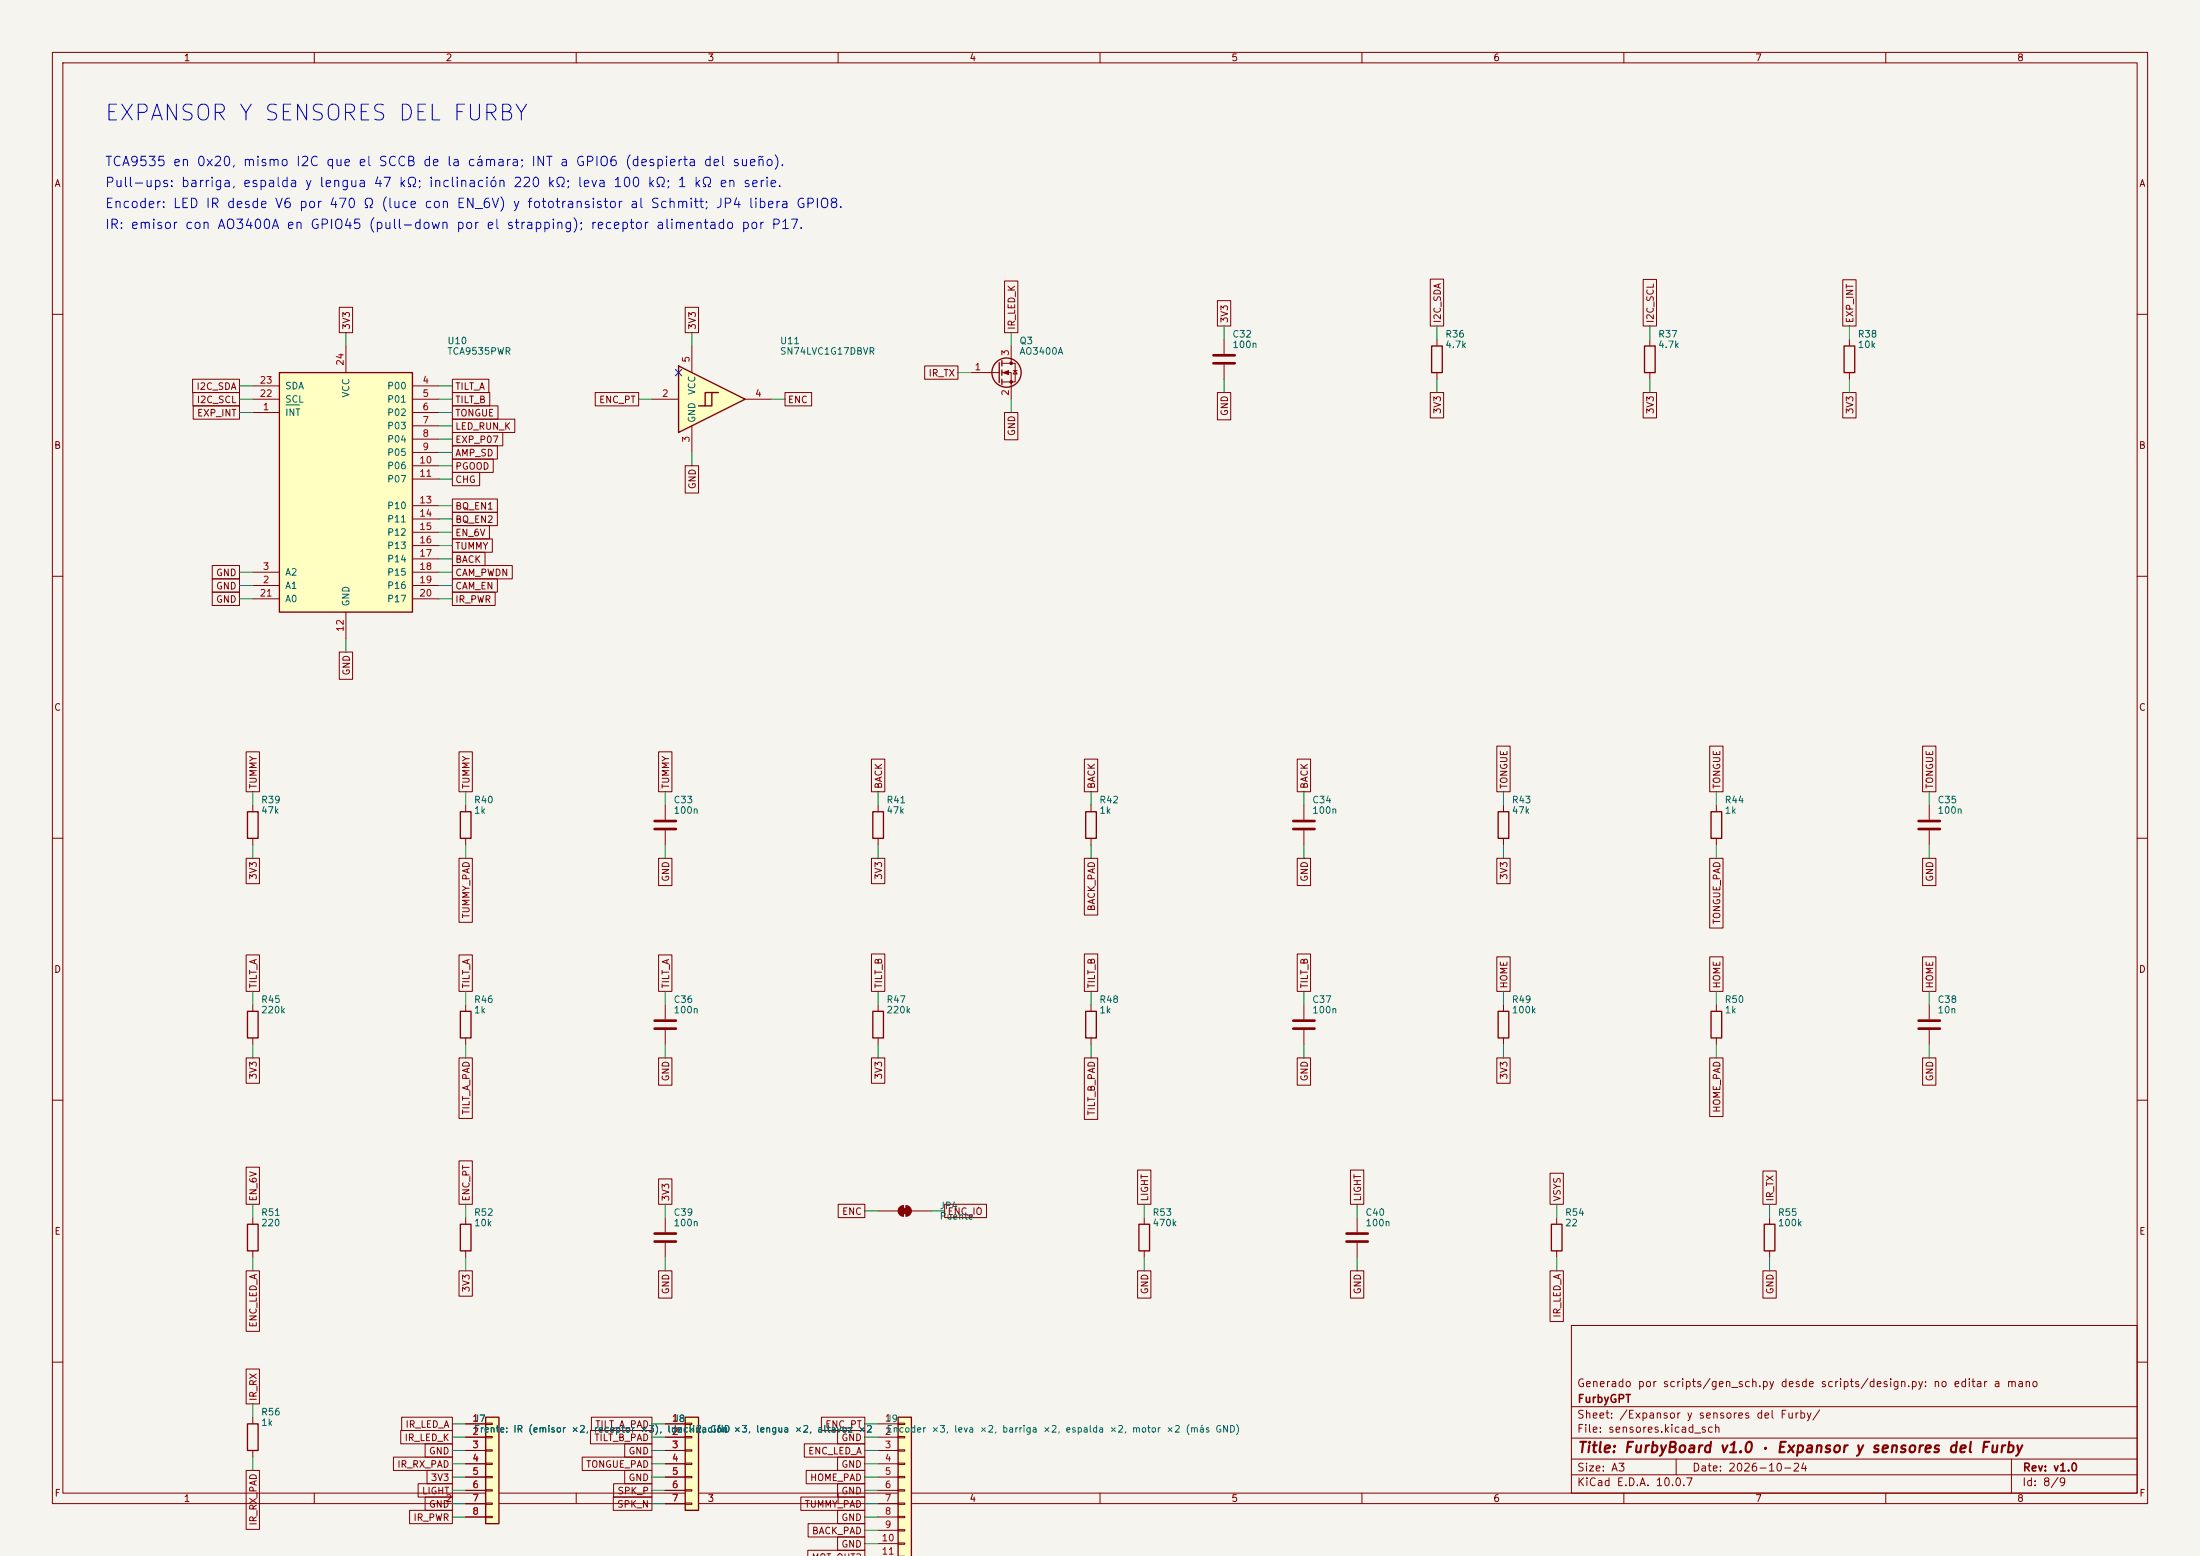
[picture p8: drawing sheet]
<svg xmlns="http://www.w3.org/2000/svg" width="420mm" height="297mm" viewBox="0 0 420 297" stroke-linecap="round" stroke-linejoin="round" font-family="sans-serif">
<path d="M0 0h420v297h-420z" fill="#f5f4ef" stroke="#f5f4ef" stroke-width=".19"/>
<g fill="none" stroke="#840000" stroke-width=".19">
<path d="M10 10h400v277h-400zM12 12h396v273h-396zM60 10v2M110 10v2M160 10v2M210 10v2M260 10v2M310 10v2M360 10v2M10 60h2M408 60h2M10 110h2"/>
<path d="M408 110h2M10 160h2M408 160h2M10 210h2M408 210h2M297.2 232.4v1.3M297.2 238.8v1.2M300 253h108v32h-108zM10 260h2M300 278.5h108M300 274.5h108M300 268.5h108"/>
<path d="M320 278.5v3M384 278.5v6.5M408 260h2M60 285v2M110 285v2M160 285v2M210 285v2M260 285v2M300 281.5h108M310 285v2M360 285v2"/>
</g>
<path d="M296.2 233.7h2v5.1h-2z" fill="none" stroke="#840000" stroke-width=".25"/>
<path d="M53.3 71.1h25.4v45.7h-25.4z" fill="#ffffc2"/>
<path d="M53.3 71.1h25.4v45.7h-25.4zM166.6 154.9h2.1v5.1h-2.1zM87.9 193h2v5.1h-2zM166.6 193h2.1v5.1h-2.1zM207.3 193h2v5.1h-2zM217.4 233.7h2.1v5.1h-2.1z" fill="none" stroke="#840000" stroke-width=".25"/>
<g fill="none" stroke="#840000" stroke-width=".19">
<path d="M48.3 78.7h5M48.3 73.7h5M48.3 76.2h5M66 66v5.1M78.7 78.7h5.1M78.7 73.7h5.1M78.7 76.2h5.1M233.7 64.8v2.8M233.7 69.6v2.8M78.7 81.3h5.1M78.7 83.8h5.1M78.7 86.4h5.1"/>
<path d="M78.7 88.9h5.1M78.7 91.4h5.1M78.7 96.5h5.1M78.7 99.1h5.1M48.3 111.8h5M48.3 109.2h5M48.3 114.3h5M66 116.8v5.1M78.7 111.8h5.1M78.7 109.2h5.1M78.7 101.6h5.1M78.7 104.1h5.1"/>
<path d="M78.7 106.7h5.1M78.7 114.3h5.1M167.6 153.7v1.2M167.6 160v1.3M88.9 191.8v1.2M88.9 198.1v1.3M127 191.8v2.8M127 196.6v2.8M167.6 191.8v1.2M167.6 198.1v1.3M208.3 191.8v1.2M208.3 198.1v1.3"/>
<path d="M218.4 232.4v1.3M218.4 238.8v1.2"/>
</g>
<path d="M54.6 77.3h2.6" fill="none" stroke="#006464" stroke-width=".19"/>
<path d="M231.6 67.8h4.1M231.6 69.3h4.1M125 194.8h4M125 196.3h4" fill="none" stroke="#840000" stroke-width=".51"/>
<path d="M171.4 270.5h2.6v26.6h-2.6z" fill="#ffffc2"/>
<g fill="none" stroke="#840000" stroke-width=".25">
<path d="M190.8 69.2v3.8M191.3 68.8v1.1M191.3 70.6v1M191.3 72.4v1M313.9 66h2.1v5.1h-2.1zM352 66h2.1v5.1h-2.1zM47.2 154.9h2.1v5.1h-2.1zM87.9 154.9h2v5.1h-2zM207.3 154.9h2v5.1h-2zM47.2 193h2.1v5.1h-2.1zM47.2 233.7h2.1v5.1h-2.1zM87.9 233.7h2v5.1h-2z"/>
<path d="M171.4 297.1v-26.6h2.6v26.6"/>
<circle cx="192.2" cy="71.1" r="2.79"/>
</g>
<g fill="none" stroke="#840000" stroke-width=".19">
<path d="M185.4 71.1h5.4M191.3 69.3h2.5v3.6h-2.5M191.3 71.1h1.7v5.1M193 66v3.3M193.4 70.7h.8M193.8 70.7l.4 .7h-.8zM315 64.8v1.2M315 71.1v1.3M353.1 64.8v1.2M353.1 71.1v1.3M48.3 153.7v1.2M88.9 153.7v1.2"/>
<path d="M127 153.7v2.8M127 158.5v2.8M208.3 153.7v1.2M48.3 160v1.3M88.9 160v1.3M208.3 160v1.3M48.3 191.8v1.2M48.3 198.1v1.3M48.3 232.4v1.3M48.3 238.8v1.2M88.9 232.4v1.3M88.9 238.8v1.2"/>
<path d="M167.6 231.1h3.8M172.5 230.1v2.1M173 230.1v2.1M174 231.1h3.8M167.6 271.8h3.8M167.6 274.3h3.8M167.6 276.9h3.8M167.6 279.4h3.8M171.4 271.7h1.3v.2h-1.3zM171.4 274.2h1.3v.2h-1.3zM171.4 276.7h1.3v.3h-1.3zM171.4 279.3h1.3v.2h-1.3z"/>
<path d="M167.6 281.9h3.8M167.6 284.5h3.8M167.6 287h3.8M167.6 289.6h3.8M167.6 292.1h3.8M167.6 294.6h3.8M171.4 281.8h1.3v.3h-1.3zM171.4 284.4h1.3v.2h-1.3zM171.4 286.9h1.3v.2h-1.3zM171.4 289.4h1.3v.3h-1.3zM171.4 292h1.3v.2h-1.3zM171.4 294.5h1.3v.3h-1.3z"/>
</g>
<path d="M125 156.7h4M125 158.2h4" fill="none" stroke="#840000" stroke-width=".51"/>
<g fill="#840000" stroke="#840000" stroke-width=".19">
<path d="M172.2 230.6h1v1h-1z"/>
<path d="M171.7 230.4l.8-.3v2.1a1.02 1.02 0 0 1-1-.7 1.02 1.02 0 0 1 .2-1.1z"/>
<path d="M173 230.1a1.02 1.02 0 0 1 1 1 1.02 1.02 0 0 1-1 1.1z"/>
<path d="M191.5 71.1l1-.4v.8z"/>
<circle cx="193" cy="69.3" r=".25"/>
<circle cx="193" cy="72.9" r=".25"/>
</g>
<g fill="#ffffc2">
<path d="M129.5 69.9l12.7 6.3-12.7 6.4z"/>
<path d="M134.6 74.9h1.3l-2.6 2.6h1.3z"/>
<path d="M135.9 74.9h1.3l-2.6 2.6h1.3z"/>
</g>
<path d="M129.5 69.9l12.7 6.3-12.7 6.4zM135.9 74.9h-1.3v2.6h-1.3M137.2 74.9h-1.3v2.6h-1.3M273.3 66h2v5.1h-2zM47.2 271.8h2.1v5.1h-2.1z" fill="none" stroke="#840000" stroke-width=".25"/>
<path d="M124.5 76.2h5M132.1 66v5.1M142.2 76.2h5.1M274.3 64.8v1.2M274.3 71.1v1.3M132.1 81.3v5.1M368.3 191.8v2.8M368.3 196.6v2.8M127 232.4v2.8M127 237.2v2.8M48.3 270.5v1.3M48.3 276.9v1.2" fill="none" stroke="#840000" stroke-width=".19"/>
<path d="M366.3 194.8h4M366.3 196.3h4M125 235.5h4M125 237h4" fill="none" stroke="#840000" stroke-width=".51"/>
<path d="M92.7 270.5h2.5v20.3h-2.5z" fill="#ffffc2"/>
<path d="M286 193h2v5.1h-2zM336.8 233.7h2v5.1h-2zM92.7 270.5h2.5v20.3h-2.5z" fill="none" stroke="#840000" stroke-width=".25"/>
<g fill="none" stroke="#840000" stroke-width=".19">
<path d="M248.9 153.7v2.8M248.9 158.5v2.8M368.3 153.7v2.8M368.3 158.5v2.8M248.9 191.8v2.8M248.9 196.6v2.8M287 191.8v1.2M287 198.1v1.3M337.8 232.4v1.3M337.8 238.8v1.2M88.9 271.8h3.8M88.9 274.3h3.8"/>
<path d="M88.9 276.9h3.8M88.9 279.4h3.8M92.7 271.7h1.3v.2h-1.3zM92.7 274.2h1.3v.2h-1.3zM92.7 276.7h1.3v.3h-1.3zM92.7 279.3h1.3v.2h-1.3zM88.9 281.9h3.8M88.9 284.5h3.8M88.9 287h3.8M88.9 289.6h3.8M92.7 281.8h1.3v.3h-1.3zM92.7 284.4h1.3v.2h-1.3z"/>
<path d="M92.7 286.9h1.3v.2h-1.3zM92.7 289.4h1.3v.3h-1.3z"/>
</g>
<path d="M246.9 156.7h4.1M246.9 158.2h4.1M366.3 156.7h4M366.3 158.2h4M246.9 194.8h4.1M246.9 196.3h4.1" fill="none" stroke="#840000" stroke-width=".51"/>
<path d="M130.8 270.5h2.5v17.8h-2.5z" fill="#ffffc2"/>
<path d="M286 154.9h2v5.1h-2zM326.6 154.9h2.1v5.1h-2.1zM326.6 193h2.1v5.1h-2.1zM130.8 270.5h2.5v17.8h-2.5z" fill="none" stroke="#840000" stroke-width=".25"/>
<g fill="none" stroke="#840000" stroke-width=".19">
<path d="M64.8 58.7h2.5v4.8h-2.5zM130.8 58.7h2.6v4.8h-2.6zM191.8 53.6h2.5v9.9h-2.5zM232.4 57.4h2.6v4.8h-2.6zM273 53.3h2.6v8.9h-2.6zM313.7 53.3h2.5v8.9h-2.5zM351.8 53.4h2.5v8.8h-2.5zM36.8 72.4h8.9v2.5h-8.9zM36.8 74.9h8.9v2.6h-8.9zM36.9 77.5h8.8v2.5h-8.8zM86.4 74.9h7.1v2.6h-7.1zM86.4 77.5h8.7v2.5h-8.7z"/>
<path d="M86.4 72.4h6.9v2.5h-6.9zM113.6 74.9h8.3v2.6h-8.3zM149.9 74.9h5v2.6h-5zM176.5 69.8h6.4v2.6h-6.4zM191.8 78.7h2.5v5.2h-2.5zM232.4 74.9h2.6v5.2h-2.6zM273 74.9h2.6v4.9h-2.6zM313.7 74.9h2.5v4.9h-2.5zM351.8 74.9h2.5v4.9h-2.5zM86.4 95.2h8.6v2.6h-8.6zM86.4 97.8h8.6v2.5h-8.6zM86.4 85.1h8.6v2.5h-8.6z"/>
<path d="M86.4 90.2h5.2v2.5h-5.2zM86.4 87.6h7.8v2.6h-7.8zM86.4 82.5h9.6v2.6h-9.6zM86.4 80h11.9v2.6h-11.9zM130.8 88.9h2.6v5.2h-2.6zM40.5 110.5h5.2v2.5h-5.2zM40.5 113h5.2v2.6h-5.2zM40.5 107.9h5.2v2.6h-5.2zM86.4 102.9h7.6v2.5h-7.6zM86.4 100.3h7v2.6h-7zM86.4 105.4h6.2v2.6h-6.2zM86.4 110.5h8.6v2.5h-8.6z"/>
<path d="M86.4 107.9h11.4v2.6h-11.4zM86.4 113h8.1v2.6h-8.1zM64.8 124.5h2.5v5.2h-2.5zM47 143.5h2.5v7.6h-2.5zM87.6 143.5h2.6v7.6h-2.6zM125.7 143.5h2.6v7.6h-2.6zM166.4 144.9h2.5v6.2h-2.5zM207 144.9h2.6v6.2h-2.6zM247.6 144.9h2.6v6.2h-2.6zM285.7 142.4h2.6v8.7h-2.6zM287 153.7v1.2M326.4 142.4h2.5v8.7h-2.5z"/>
<path d="M327.7 153.7v1.2M367 142.4h2.6v8.7h-2.6zM47 163.8h2.5v4.9h-2.5zM87.6 163.8h2.6v12.2h-2.6zM125.7 163.8h2.6v5.2h-2.6zM166.4 163.8h2.5v4.9h-2.5zM207 163.8h2.6v10.9h-2.6zM247.6 163.8h2.6v5.2h-2.6zM285.7 163.8h2.6v4.9h-2.6zM287 160v1.3M326.4 163.8h2.5v13.3h-2.5zM327.7 160v1.3"/>
<path d="M367 163.8h2.6v5.2h-2.6zM47 182.3h2.5v6.9h-2.5zM87.6 182.3h2.6v6.9h-2.6zM125.7 182.3h2.6v6.9h-2.6zM166.4 182.1h2.5v7.1h-2.5zM207 182.1h2.6v7.1h-2.6zM247.6 182.1h2.6v7.1h-2.6zM285.7 182.6h2.6v6.6h-2.6zM326.4 182.6h2.5v6.6h-2.5zM327.7 191.8v1.2M327.7 198.1v1.3M367 182.6h2.6v6.6h-2.6z"/>
<path d="M47 201.9h2.5v4.9h-2.5zM87.6 201.9h2.6v11.6h-2.6zM125.7 201.9h2.6v5.2h-2.6zM166.4 201.9h2.5v4.9h-2.5zM207 201.9h2.6v11.8h-2.6zM247.6 201.9h2.6v5.2h-2.6zM285.7 201.9h2.6v4.9h-2.6zM326.4 201.9h2.5v11.2h-2.5zM367 201.9h2.6v5.2h-2.6zM47 222.8h2.5v7.1h-2.5zM87.6 221.6h2.6v8.3h-2.6zM125.7 225h2.6v4.9h-2.6z"/>
<path d="M160 229.9h5.1v2.5h-5.1zM180.3 229.9h8v2.5h-8zM217.2 223.3h2.5v6.6h-2.5zM257.8 223.3h2.6v6.6h-2.6zM259.1 232.4v2.8M259.1 237.2v2.8M295.9 223.9h2.6v6h-2.6zM336.5 223.5h2.6v6.4h-2.6zM47 242.6h2.5v11.5h-2.5zM87.6 242.6h2.6v4.8h-2.6zM125.7 242.6h2.6v5.2h-2.6zM217.2 242.6h2.5v5.2h-2.5z"/>
<path d="M257.8 242.6h2.6v5.2h-2.6zM295.9 242.6h2.6v9.6h-2.6zM336.5 242.6h2.6v5.2h-2.6zM47 261.3h2.5v6.7h-2.5zM75.1 278.1h11.3v2.6h-11.3zM76.5 273h9.9v2.6h-9.9zM76.7 270.5h9.7v2.6h-9.7zM81.2 275.6h5.2v2.5h-5.2zM88.9 271.8h3.8M88.9 274.3h3.8M88.9 276.9h3.8M88.9 279.4h3.8"/>
<path d="M111.2 278.1h13.3v2.6h-13.3zM112.7 273h11.8v2.6h-11.8zM112.9 270.5h11.6v2.6h-11.6zM119.3 275.6h5.2v2.5h-5.2zM127 271.8h3.8M127 274.3h3.8M127 276.9h3.8M127 279.4h3.8M130.8 271.7h1.3v.2h-1.3zM130.8 274.2h1.3v.2h-1.3zM130.8 276.7h1.3v.3h-1.3zM130.8 279.3h1.3v.2h-1.3z"/>
<path d="M153.5 275.6h11.6v2.5h-11.6zM156.8 270.5h8.3v2.6h-8.3zM159.9 273h5.2v2.6h-5.2zM159.9 278.1h5.2v2.6h-5.2zM47 280.7h2.5v11.2h-2.5zM78.2 288.3h8.2v2.5h-8.2zM79.8 283.2h6.6v2.6h-6.6zM81.2 285.7h5.2v2.6h-5.2zM81.5 280.7h4.9v2.5h-4.9zM88.9 281.9h3.8M88.9 284.5h3.8M88.9 287h3.8"/>
<path d="M88.9 289.6h3.8M117.1 285.7h7.4v2.6h-7.4zM117.1 283.2h7.4v2.6h-7.4zM119.3 280.7h5.2v2.5h-5.2zM127 281.9h3.8M127 284.5h3.8M127 287h3.8M130.8 281.8h1.3v.3h-1.3zM130.8 284.4h1.3v.2h-1.3zM130.8 286.9h1.3v.2h-1.3zM152.9 285.7h12.2v2.6h-12.2zM153.9 280.7h11.2v2.5h-11.2z"/>
<path d="M154.2 297.1v-1.2h10.9v1.2M154.3 290.8h10.8v2.6h-10.8zM159.9 288.3h5.2v2.5h-5.2zM159.9 283.2h5.2v2.6h-5.2zM159.9 293.4h5.2v2.5h-5.2z"/>
</g>
<path d="M257 235.5h4.1M257 237h4.1" fill="none" stroke="#840000" stroke-width=".51"/>
<g fill="none" stroke="#009600" stroke-width=".19">
<path d="M45.7 78.7h2.6M45.7 76.2h2.6M45.7 73.7h2.6M66 63.5v2.5M83.8 78.7h2.6M83.8 76.2h2.6M83.8 73.7h2.6M121.9 76.2h2.6M132.1 63.5v2.5M147.3 76.2h2.6M182.9 71.1h2.5M193 63.5v2.5"/>
<path d="M193 76.2v2.5M233.7 62.2v2.6M233.7 72.4v2.5M274.3 62.2v2.6M274.3 72.4v2.5M315 62.2v2.6M315 72.4v2.5M353.1 62.2v2.6M353.1 72.4v2.5M83.8 96.5h2.6M83.8 81.3h2.6M83.8 83.8h2.6"/>
<path d="M83.8 86.4h2.6M83.8 88.9h2.6M83.8 99.1h2.6M83.8 91.4h2.6M132.1 86.4v2.5M45.7 111.8h2.6M45.7 109.2h2.6M45.7 114.3h2.6M83.8 111.8h2.6M83.8 109.2h2.6M83.8 114.3h2.6M83.8 104.1h2.6"/>
<path d="M83.8 101.6h2.6M83.8 106.7h2.6M66 121.9v2.6M48.3 151.1v2.6M88.9 151.1v2.6M127 151.1v2.6M167.6 151.1v2.6M208.3 151.1v2.6M248.9 151.1v2.6M287 151.1v2.6M327.7 151.1v2.6M368.3 151.1v2.6"/>
<path d="M48.3 161.3v2.5M88.9 161.3v2.5M127 161.3v2.5M167.6 161.3v2.5M208.3 161.3v2.5M248.9 161.3v2.5M287 161.3v2.5M327.7 161.3v2.5M368.3 161.3v2.5M48.3 189.2v2.6M48.3 199.4v2.5M88.9 189.2v2.6"/>
<path d="M88.9 199.4v2.5M127 189.2v2.6M127 199.4v2.5M167.6 189.2v2.6M167.6 199.4v2.5M208.3 189.2v2.6M208.3 199.4v2.5M248.9 189.2v2.6M248.9 199.4v2.5M287 189.2v2.6M287 199.4v2.5M327.7 189.2v2.6"/>
<path d="M327.7 199.4v2.5M368.3 189.2v2.6M368.3 199.4v2.5M48.3 229.9v2.5M88.9 229.9v2.5M127 229.9v2.5M165.1 231.1h2.5M177.8 231.1h2.5M218.4 229.9v2.5M259.1 229.9v2.5M297.2 229.9v2.5M337.8 229.9v2.5"/>
<path d="M48.3 240v2.6M88.9 240v2.6M127 240v2.6M218.4 240v2.6M259.1 240v2.6M297.2 240v2.6M337.8 240v2.6M48.3 268v2.5M48.3 278.1v2.6M86.4 271.8h2.5M86.4 276.9h2.5M86.4 279.4h2.5"/>
<path d="M86.4 274.3h2.5M124.5 271.8h2.5M124.5 276.9h2.5M124.5 279.4h2.5M124.5 274.3h2.5M165.1 271.8h2.5M165.1 276.9h2.5M165.1 279.4h2.5M165.1 274.3h2.5M86.4 289.6h2.5M86.4 287h2.5M86.4 281.9h2.5"/>
<path d="M86.4 284.5h2.5M124.5 287h2.5M124.5 281.9h2.5M124.5 284.5h2.5M165.1 289.6h2.5M165.1 287h2.5M165.1 281.9h2.5M165.1 284.5h2.5M165.1 294.6h2.5M165.1 292.1h2.5"/>
</g>
<path d="M128.9 70.5l1.2 1.2M130.1 70.5l-1.2 1.2" fill="none" stroke="#000084" stroke-width=".19"/>
<text font-size="3" fill="#0000c2" x="19.8" y="23.8">EXPANSOR Y SENSORES DEL FURBY</text>
<text font-size="2" fill="#840000" x="301" y="277.8">Title: FurbyBoard v1.0 · Expansor y sensores del Furby</text>
<g font-size="1.8" fill="#0000c2">
<text x="19.9" y="32.2">TCA9535 en 0x20, mismo I2C que el SCCB de la cámara; INT a GPIO6 (despierta del sueño).</text>
<text x="19.9" y="40.2">Encoder: LED IR desde V6 por 470 Ω (luce con EN_6V) y fototransistor al Schmitt; JP4 libera GPIO8.</text>
<text x="19.9" y="36.2">Pull-ups: barriga, espalda y lengua 47 kΩ; inclinación 220 kΩ; leva 100 kΩ; 1 kΩ en serie.</text>
<text x="19.9" y="44.2">IR: emisor con AO3400A en GPIO45 (pull-down por el strapping); receptor alimentado por P17.</text>
</g>
<g font-size="1.5" fill="#840000">
<text x="300.9" y="265.1">Generado por scripts/gen_sch.py desde scripts/design.py: no editar a mano</text>
<text x="301" y="268.1">FurbyGPT</text>
<text x="300.9" y="273.8">File: sensores.kicad_sch</text>
<text x="300.9" y="271.1">Sheet: /Expansor y sensores del Furby/</text>
<text x="300.9" y="281.2">Size: A3</text>
<text x="322.9" y="281.2">Date: 2026-10-24</text>
<text x="386" y="281.2">Rev: v1.0</text>
<text x="300.9" y="284">KiCad E.D.A. 10.0.7</text>
<text x="385.9" y="284">Id: 8/9</text>
</g>
<g font-size="1.3" fill="#840000">
<text x="35" y="12">1</text>
<text x="85" y="12">2</text>
<text x="135" y="12">3</text>
<text x="185" y="12">4</text>
<text x="235" y="12">5</text>
<text x="285" y="12">6</text>
<text x="335" y="12">7</text>
<text x="385" y="12">8</text>
<text x="10.3" y="36">A</text>
<text x="408.3" y="36">A</text>
<text x="67.1" y="63.1" transform="rotate(-90 67.1 63.1)">3V3</text>
<text x="133.1" y="63.1" transform="rotate(-90 133.1 63.1)">3V3</text>
<text x="194.1" y="63.1" transform="rotate(-90 194.1 63.1)">IR_LED_K</text>
<text x="234.7" y="61.8" transform="rotate(-90 234.7 61.8)">3V3</text>
<text x="275.4" y="61.8" transform="rotate(-90 275.4 61.8)">I2C_SDA</text>
<text x="316" y="61.8" transform="rotate(-90 316 61.8)">I2C_SCL</text>
<text x="354.1" y="61.8" transform="rotate(-90 354.1 61.8)">EXP_INT</text>
<text x="37.4" y="74.7">I2C_SDA</text>
<text x="37.5" y="77.3">I2C_SCL</text>
<text x="86.8" y="77.3">TILT_B</text>
<text x="86.8" y="74.7">TILT_A</text>
<text x="114.3" y="77.3">ENC_PT</text>
<text x="150.3" y="77.3">ENC</text>
<text x="177.2" y="72.2">IR_TX</text>
<text x="37.5" y="79.8">EXP_INT</text>
<text x="86.8" y="82.3">LED_RUN_K</text>
<text x="86.8" y="79.8">TONGUE</text>
<text x="194.1" y="83.3" transform="rotate(-90 194.1 83.3)">GND</text>
<text x="234.7" y="79.5" transform="rotate(-90 234.7 79.5)">GND</text>
<text x="275.4" y="79.1" transform="rotate(-90 275.4 79.1)">3V3</text>
<text x="316" y="79.1" transform="rotate(-90 316 79.1)">3V3</text>
<text x="354.1" y="79.1" transform="rotate(-90 354.1 79.1)">3V3</text>
<text x="10.2" y="86">B</text>
<text x="86.8" y="87.4">AMP_SD</text>
<text x="86.8" y="90">PGOOD</text>
<text x="86.8" y="84.9">EXP_P07</text>
<text x="408.2" y="86">B</text>
<text x="86.8" y="92.5">CHG</text>
<text x="133.1" y="93.5" transform="rotate(-90 133.1 93.5)">GND</text>
<text x="86.8" y="97.6">BQ_EN1</text>
<text x="86.8" y="100.1">BQ_EN2</text>
<text x="86.8" y="105.2">TUMMY</text>
<text x="86.8" y="102.7">EN_6V</text>
<text x="86.8" y="107.7">BACK</text>
<text x="41.1" y="112.8">GND</text>
<text x="41.1" y="110.3">GND</text>
<text x="86.8" y="112.8">CAM_EN</text>
<text x="86.8" y="110.3">CAM_PWDN</text>
<text x="41.1" y="115.4">GND</text>
<text x="86.8" y="115.4">IR_PWR</text>
<text x="67.1" y="129" transform="rotate(-90 67.1 129)">GND</text>
<text x="10.2" y="136">C</text>
<text x="408.2" y="136">C</text>
<text x="49.3" y="150.7" transform="rotate(-90 49.3 150.7)">TUMMY</text>
<text x="90" y="150.7" transform="rotate(-90 90 150.7)">TUMMY</text>
<text x="128.1" y="150.7" transform="rotate(-90 128.1 150.7)">TUMMY</text>
<text x="168.7" y="150.7" transform="rotate(-90 168.7 150.7)">BACK</text>
<text x="209.3" y="150.7" transform="rotate(-90 209.3 150.7)">BACK</text>
<text x="250" y="150.7" transform="rotate(-90 250 150.7)">BACK</text>
<text x="288.1" y="150.7" transform="rotate(-90 288.1 150.7)">TONGUE</text>
<text x="328.7" y="150.7" transform="rotate(-90 328.7 150.7)">TONGUE</text>
<text x="369.4" y="150.7" transform="rotate(-90 369.4 150.7)">TONGUE</text>
<text x="49.3" y="168" transform="rotate(-90 49.3 168)">3V3</text>
<text x="128.1" y="168.4" transform="rotate(-90 128.1 168.4)">GND</text>
<text x="168.7" y="168" transform="rotate(-90 168.7 168)">3V3</text>
<text x="250" y="168.4" transform="rotate(-90 250 168.4)">GND</text>
<text x="288.1" y="168" transform="rotate(-90 288.1 168)">3V3</text>
<text x="369.4" y="168.4" transform="rotate(-90 369.4 168.4)">GND</text>
<text x="90" y="175.4" transform="rotate(-90 90 175.4)">TUMMY_PAD</text>
<text x="209.3" y="174" transform="rotate(-90 209.3 174)">BACK_PAD</text>
<text x="328.7" y="176.5" transform="rotate(-90 328.7 176.5)">TONGUE_PAD</text>
<text x="10.2" y="186">D</text>
<text x="408.2" y="186">D</text>
<text x="49.3" y="188.8" transform="rotate(-90 49.3 188.8)">TILT_A</text>
<text x="90" y="188.8" transform="rotate(-90 90 188.8)">TILT_A</text>
<text x="128.1" y="188.8" transform="rotate(-90 128.1 188.8)">TILT_A</text>
<text x="168.7" y="188.8" transform="rotate(-90 168.7 188.8)">TILT_B</text>
<text x="209.3" y="188.8" transform="rotate(-90 209.3 188.8)">TILT_B</text>
<text x="250" y="188.8" transform="rotate(-90 250 188.8)">TILT_B</text>
<text x="288.1" y="188.8" transform="rotate(-90 288.1 188.8)">HOME</text>
<text x="328.7" y="188.8" transform="rotate(-90 328.7 188.8)">HOME</text>
<text x="369.4" y="188.8" transform="rotate(-90 369.4 188.8)">HOME</text>
<text x="49.3" y="206.1" transform="rotate(-90 49.3 206.1)">3V3</text>
<text x="128.1" y="206.5" transform="rotate(-90 128.1 206.5)">GND</text>
<text x="168.7" y="206.1" transform="rotate(-90 168.7 206.1)">3V3</text>
<text x="250" y="206.5" transform="rotate(-90 250 206.5)">GND</text>
<text x="288.1" y="206.1" transform="rotate(-90 288.1 206.1)">3V3</text>
<text x="369.4" y="206.5" transform="rotate(-90 369.4 206.5)">GND</text>
<text x="90" y="212.9" transform="rotate(-90 90 212.9)">TILT_A_PAD</text>
<text x="209.3" y="213" transform="rotate(-90 209.3 213)">TILT_B_PAD</text>
<text x="328.7" y="212.5" transform="rotate(-90 328.7 212.5)">HOME_PAD</text>
<text x="49.3" y="229.4" transform="rotate(-90 49.3 229.4)">EN_6V</text>
<text x="90" y="229.4" transform="rotate(-90 90 229.4)">ENC_PT</text>
<text x="128.1" y="229.4" transform="rotate(-90 128.1 229.4)">3V3</text>
<text x="160.6" y="232.2">ENC</text>
<text x="180.8" y="232.2">ENC_IO</text>
<text x="219.5" y="229.4" transform="rotate(-90 219.5 229.4)">LIGHT</text>
<text x="260.1" y="229.4" transform="rotate(-90 260.1 229.4)">LIGHT</text>
<text x="298.2" y="229.4" transform="rotate(-90 298.2 229.4)">VSYS</text>
<text x="338.9" y="229.4" transform="rotate(-90 338.9 229.4)">IR_TX</text>
<text x="10.3" y="236">E</text>
<text x="408.3" y="236">E</text>
<text x="90" y="246.8" transform="rotate(-90 90 246.8)">3V3</text>
<text x="128.1" y="247.1" transform="rotate(-90 128.1 247.1)">GND</text>
<text x="219.5" y="247.1" transform="rotate(-90 219.5 247.1)">GND</text>
<text x="260.1" y="247.1" transform="rotate(-90 260.1 247.1)">GND</text>
<text x="298.2" y="251.6" transform="rotate(-90 298.2 251.6)">IR_LED_A</text>
<text x="338.9" y="247.1" transform="rotate(-90 338.9 247.1)">GND</text>
<text x="49.3" y="253.5" transform="rotate(-90 49.3 253.5)">ENC_LED_A</text>
<text x="49.3" y="267.5" transform="rotate(-90 49.3 267.5)">IR_RX</text>
<text x="77.1" y="275.4">IR_LED_K</text>
<text x="77.3" y="272.8">IR_LED_A</text>
<text x="113.4" y="275.4">TILT_B_PAD</text>
<text x="113.5" y="272.8">TILT_A_PAD</text>
<text x="157.4" y="272.8">ENC_PT</text>
<text x="160.5" y="275.4">GND</text>
<text x="75.7" y="280.5">IR_RX_PAD</text>
<text x="81.8" y="277.9">GND</text>
<text x="111.8" y="280.5">TONGUE_PAD</text>
<text x="119.9" y="277.9">GND</text>
<text x="154.2" y="277.9">ENC_LED_A</text>
<text x="160.5" y="280.5">GND</text>
<text x="10.3" y="286">F</text>
<text x="35" y="287">1</text>
<text x="80.5" y="285.5">LIGHT</text>
<text x="82.1" y="283">3V3</text>
<text x="85" y="287">2</text>
<text x="117.8" y="285.5">SPK_P</text>
<text x="119.9" y="283">GND</text>
<text x="135" y="287">3</text>
<text x="154.5" y="283">HOME_PAD</text>
<text x="160.5" y="285.5">GND</text>
<text x="185" y="287">4</text>
<text x="235" y="287">5</text>
<text x="285" y="287">6</text>
<text x="335" y="287">7</text>
<text x="385" y="287">8</text>
<text x="408.3" y="286">F</text>
<text x="49.3" y="291.3" transform="rotate(-90 49.3 291.3)">IR_RX_PAD</text>
<text x="78.8" y="290.6">IR_PWR</text>
<text x="81.8" y="288.1">GND</text>
<text x="117.7" y="288.1">SPK_N</text>
<text x="153.5" y="288.1">TUMMY_PAD</text>
<text x="154.9" y="293.2">BACK_PAD</text>
<text x="160.5" y="290.6">GND</text>
<text x="160.5" y="295.7">GND</text>
</g>
<g font-size="1.3" fill="#006464">
<text x="235.2" y="64.7">C32</text>
<text x="275.8" y="64.7">R36</text>
<text x="316.4" y="64.7">R37</text>
<text x="354.5" y="64.7">R38</text>
<text x="85.3" y="66">U10</text>
<text x="85.3" y="68">TCA9535PWR</text>
<text x="148.8" y="66">U11</text>
<text x="148.8" y="68">SN74LVC1G17DBVR</text>
<text x="194.5" y="66">Q3</text>
<text x="194.5" y="68">AO3400A</text>
<text x="235.2" y="66.7">100n</text>
<text x="275.8" y="66.7">4.7k</text>
<text x="316.4" y="66.7">4.7k</text>
<text x="354.5" y="66.7">10k</text>
<text x="54.3" y="77.2">SCL</text>
<text x="54.3" y="74.6">SDA</text>
<text x="67" y="76" transform="rotate(-90 67 76)">VCC</text>
<text x="73.8" y="74.6">P00</text>
<text x="73.8" y="77.2">P01</text>
<text x="133" y="75.5" transform="rotate(-90 133 75.5)">VCC</text>
<text x="54.3" y="79.7">INT</text>
<text x="73.8" y="79.7">P02</text>
<text x="73.8" y="82.2">P03</text>
<text x="133" y="80.8" transform="rotate(-90 133 80.8)">GND</text>
<text x="73.8" y="84.8">P04</text>
<text x="73.8" y="87.3">P05</text>
<text x="73.8" y="89.9">P06</text>
<text x="73.8" y="92.4">P07</text>
<text x="73.8" y="97.5">P10</text>
<text x="73.8" y="100">P11</text>
<text x="73.8" y="102.6">P12</text>
<text x="73.8" y="105.1">P13</text>
<text x="73.8" y="107.6">P14</text>
<text x="54.3" y="112.7">A1</text>
<text x="54.3" y="110.2">A2</text>
<text x="73.8" y="110.2">P15</text>
<text x="73.8" y="112.7">P16</text>
<text x="54.3" y="115.3">A0</text>
<text x="67" y="115.9" transform="rotate(-90 67 115.9)">GND</text>
<text x="73.8" y="115.3">P17</text>
<text x="49.7" y="153.6">R39</text>
<text x="49.7" y="155.6">47k</text>
<text x="90.4" y="153.6">R40</text>
<text x="90.4" y="155.6">1k</text>
<text x="128.5" y="153.6">C33</text>
<text x="128.5" y="155.6">100n</text>
<text x="169.1" y="153.6">R41</text>
<text x="169.1" y="155.6">47k</text>
<text x="209.8" y="153.6">R42</text>
<text x="209.8" y="155.6">1k</text>
<text x="250.4" y="153.6">C34</text>
<text x="250.4" y="155.6">100n</text>
<text x="288.5" y="153.6">R43</text>
<text x="288.5" y="155.6">47k</text>
<text x="329.1" y="153.6">R44</text>
<text x="329.1" y="155.6">1k</text>
<text x="369.8" y="153.6">C35</text>
<text x="369.8" y="155.6">100n</text>
<text x="49.7" y="191.7">R45</text>
<text x="90.4" y="191.7">R46</text>
<text x="128.5" y="191.7">C36</text>
<text x="169.1" y="191.7">R47</text>
<text x="209.8" y="191.7">R48</text>
<text x="250.4" y="191.7">C37</text>
<text x="288.5" y="191.7">R49</text>
<text x="329.1" y="191.7">R50</text>
<text x="369.8" y="191.7">C38</text>
<text x="49.7" y="193.7">220k</text>
<text x="90.4" y="193.7">1k</text>
<text x="128.5" y="193.7">100n</text>
<text x="169.1" y="193.7">220k</text>
<text x="209.8" y="193.7">1k</text>
<text x="250.4" y="193.7">100n</text>
<text x="288.5" y="193.7">100k</text>
<text x="329.1" y="193.7">1k</text>
<text x="369.8" y="193.7">10n</text>
<text x="49.7" y="232.4">R51</text>
<text x="90.4" y="232.4">R52</text>
<text x="128.5" y="232.4">C39</text>
<text x="179.3" y="231.1">JP4</text>
<text x="179.3" y="233.1">Puente</text>
<text x="219.9" y="232.4">R53</text>
<text x="260.6" y="232.4">C40</text>
<text x="298.7" y="232.4">R54</text>
<text x="339.3" y="232.4">R55</text>
<text x="49.7" y="234.4">220</text>
<text x="90.4" y="234.4">10k</text>
<text x="128.5" y="234.4">100n</text>
<text x="219.9" y="234.4">470k</text>
<text x="260.6" y="234.4">100n</text>
<text x="298.7" y="234.4">22</text>
<text x="339.3" y="234.4">100k</text>
<text x="49.7" y="270.5">R56</text>
<text x="49.7" y="272.5">1k</text>
<text x="90.4" y="271.7">J7</text>
<text x="90.4" y="273.7">Frente: IR (emisor ×2, receptor ×3), luz</text>
<text x="128.5" y="271.7">J8</text>
<text x="128.5" y="273.7">Inclinación</text>
<text x="131.1" y="273.7">×2, GND ×3, lengua ×2, altavoz ×2</text>
<text x="169.1" y="271.7">J9</text>
<text x="169.1" y="273.7">Encoder ×3, leva ×2, barriga ×2, espalda ×2, motor ×2 (más GND)</text>
</g>
<g font-size="1.3" fill="#a90000">
<text x="65.9" y="69.9" transform="rotate(-90 65.9 69.9)">24</text>
<text x="131.9" y="69.3" transform="rotate(-90 131.9 69.3)">5</text>
<text x="186" y="71">1</text>
<text x="192.9" y="68" transform="rotate(-90 192.9 68)">3</text>
<text x="49.5" y="76.1">22</text>
<text x="49.5" y="73.5">23</text>
<text x="80.5" y="73.5">4</text>
<text x="80.5" y="76.1">5</text>
<text x="126.3" y="76.1">2</text>
<text x="144" y="76.1">4</text>
<text x="192.9" y="75.7" transform="rotate(-90 192.9 75.7)">2</text>
<text x="50.1" y="78.6">1</text>
<text x="80.5" y="78.6">6</text>
<text x="80.5" y="81.1">7</text>
<text x="80.5" y="83.7">8</text>
<text x="79.9" y="88.8">10</text>
<text x="80.5" y="86.2">9</text>
<text x="131.9" y="84.6" transform="rotate(-90 131.9 84.6)">3</text>
<text x="79.9" y="91.3">11</text>
<text x="79.9" y="96.4">13</text>
<text x="79.9" y="98.9">14</text>
<text x="79.9" y="101.5">15</text>
<text x="79.9" y="104">16</text>
<text x="79.9" y="106.5">17</text>
<text x="50.1" y="111.6">2</text>
<text x="50.1" y="109.1">3</text>
<text x="79.9" y="109.1">18</text>
<text x="79.9" y="111.6">19</text>
<text x="49.5" y="114.2">21</text>
<text x="79.9" y="114.2">20</text>
<text x="65.9" y="120.7" transform="rotate(-90 65.9 120.7)">12</text>
<text x="90.1" y="271.6">1</text>
<text x="90.1" y="274.2">2</text>
<text x="128.2" y="271.6">1</text>
<text x="128.2" y="274.2">2</text>
<text x="168.8" y="271.6">1</text>
<text x="168.8" y="274.2">2</text>
<text x="90.1" y="276.7">3</text>
<text x="90.1" y="279.3">4</text>
<text x="90.1" y="281.8">5</text>
<text x="128.2" y="276.7">3</text>
<text x="128.2" y="279.3">4</text>
<text x="128.2" y="281.8">5</text>
<text x="168.8" y="276.7">3</text>
<text x="168.8" y="279.3">4</text>
<text x="168.8" y="281.8">5</text>
<text x="90.1" y="284.3">6</text>
<text x="90.1" y="286.9">7</text>
<text x="128.2" y="284.3">6</text>
<text x="128.2" y="286.9">7</text>
<text x="168.8" y="284.3">6</text>
<text x="168.8" y="286.9">7</text>
<text x="90.1" y="289.4">8</text>
<text x="168.8" y="289.4">8</text>
<text x="168.8" y="292">9</text>
<text x="168.2" y="294.5">10</text>
<text x="168.2" y="297">11</text>
</g>
</svg>
